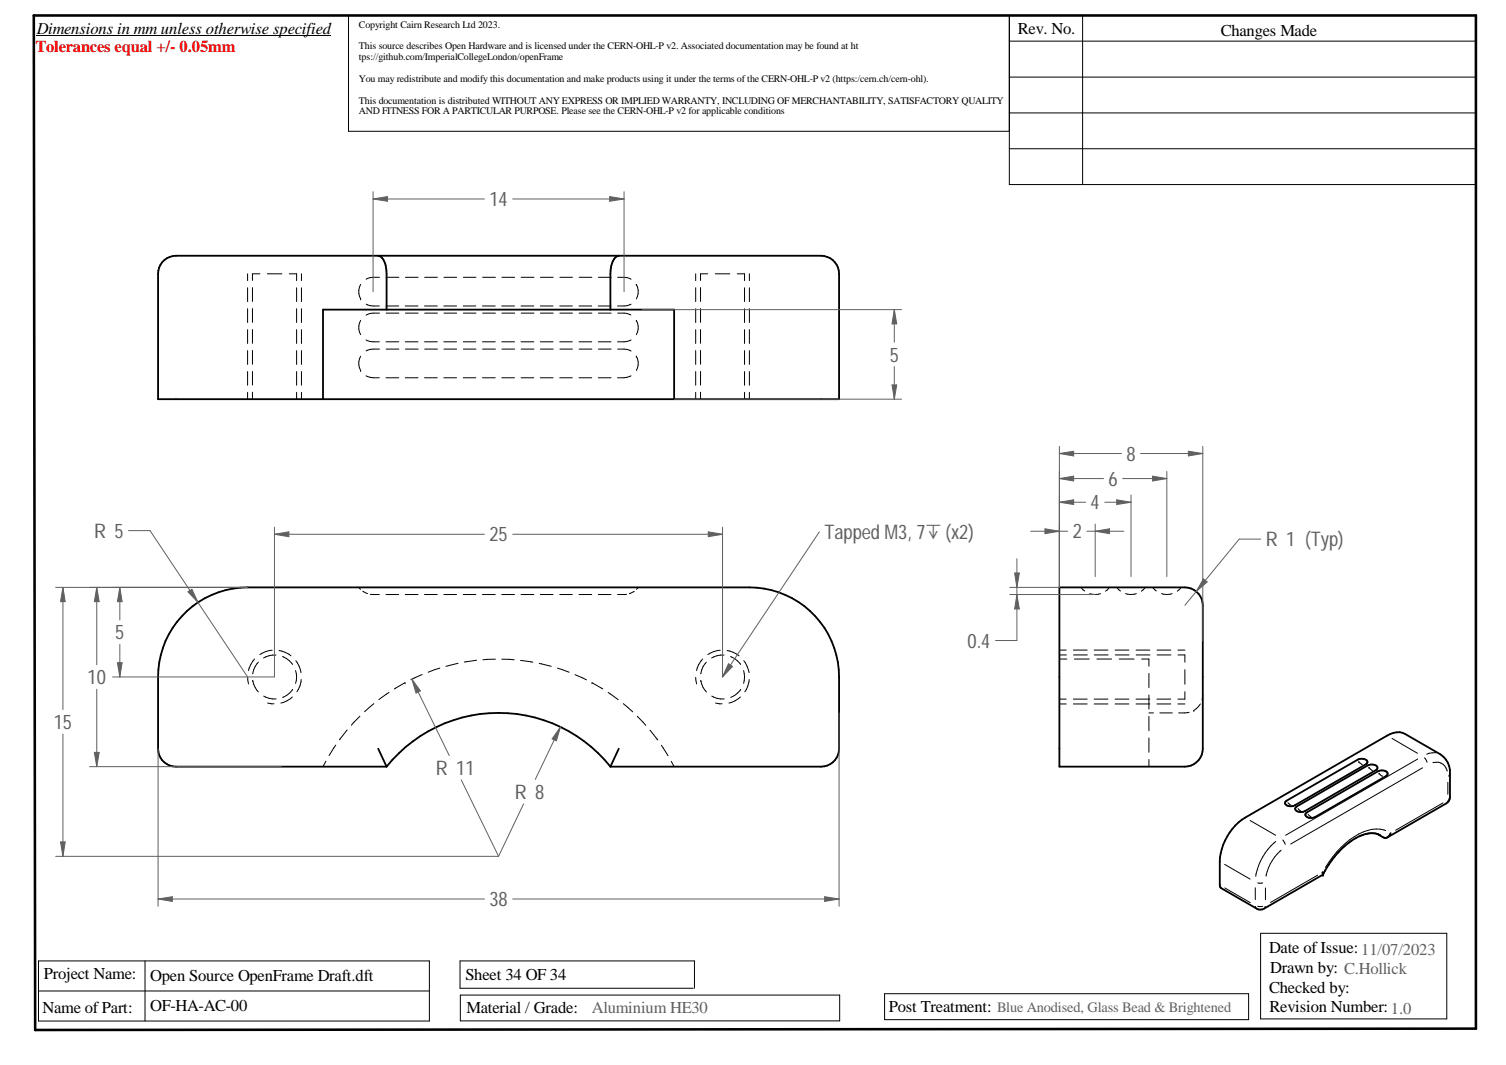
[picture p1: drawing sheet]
<svg xmlns="http://www.w3.org/2000/svg" width="420mm" height="297mm" viewBox="0 0 420 297" stroke-linecap="round" stroke-linejoin="round" font-family="sans-serif">
<path d="M9.4 4.3h402.4v282.6l-402 .4z" fill="none" stroke="#000" stroke-width=".72"/>
<g fill="none" stroke="#000" stroke-width=".28">
<path d="M10.2 10h82.2M281.6 11.5h130.2M302 4.3v47.2M281.6 21.5h130.2M281.6 31.5h130.2M281.6 36.6h-184.4v-32.3h184.4v47.2h130.2M281.6 41.5h130.2M69.1 76.4v1.9M72.5 76.4h-2.1v1.8M74.6 76.4h4M80.7 76.4h2.1v1.9M84.1 76.4v1.9"/>
<path d="M100.6 79.3a4.1 4.1 0 0 0 0 4.1M105.9 77.3a5.2 5.2 0 0 0-3.8 .6M107.7 77.3h3.6M113.1 77.3h3.6M118.5 77.3h3.5M123.9 77.3h3.5M129.3 77.3h3.5M134.7 77.3h3.5M140 77.3h3.6M145.4 77.3h3.6M150.8 77.3h3.5M156.2 77.3h3.5"/>
<path d="M161.6 77.3h3.5M167 77.3h3.5M172.3 77.3a5.4 5.4 0 0 1 3.8 .6M177.5 79.3a4.1 4.1 0 0 1 0 4.1M177.5 79.3h.1M194.1 76.4v1.9M197.4 76.4h-2v1.8M199.5 76.4h4.1M205.7 76.4h2v1.9M209.1 76.4v1.9M69.1 80.3v3.8M69.1 86.1v3.9"/>
<path d="M69.1 91.9v3.9M69.1 97.8v3.8M70.4 80.2v3.9M70.4 86.1v3.8M70.4 91.9v3.9M70.4 97.7v3.9M82.8 80.3v3.8M82.8 86.1v3.9M82.8 91.9v3.9M82.8 97.8v3.8M84.1 80.3v3.8M84.1 86.1v3.9"/>
<path d="M84.1 91.9v3.9M84.1 97.8v3.8M100.6 83.4h.1M100.6 89.4a4 4 0 0 0 0 3.9M100.6 99.4a4 4 0 0 0 0 3.9M102.1 94.8a5.7 5.7 0 0 0 3.7 .5M102.2 84.8a5.4 5.4 0 0 0 3.6 .5M105.9 87.3a5.2 5.2 0 0 0-3.8 .6M105.9 97.4a5.7 5.7 0 0 0-3.8 .5M107.7 85.3h3.5M107.7 95.3h3.5M107.7 87.3h3.6"/>
<path d="M107.7 97.4h3.6M113.1 85.3h3.5M113.1 95.3h3.5M113.1 87.3h3.6M113.1 97.4h3.6M118.4 85.3h3.6M118.4 95.3h3.6M118.5 87.3h3.5M118.5 97.4h3.5M123.8 85.3h3.6M123.8 95.3h3.6M123.9 87.3h3.5"/>
<path d="M123.9 97.4h3.5M129.2 85.3h3.5M129.2 95.3h3.5M129.3 87.3h3.5M129.3 97.4h3.5M134.6 85.3h3.6M134.6 95.3h3.6M134.7 87.3h3.5M134.7 97.4h3.5M140 85.3h3.5M140 95.3h3.5M140 87.3h3.6"/>
<path d="M140 97.4h3.6M145.4 85.3h3.5M145.4 95.3h3.5M145.4 87.3h3.6M145.4 97.4h3.6M150.7 85.3h3.6M150.7 95.3h3.6M150.8 87.3h3.5M150.8 97.4h3.5M156.2 85.3h3.5M156.2 95.3h3.5M156.2 87.3h3.5"/>
<path d="M156.2 97.4h3.5M161.5 85.3h3.6M161.5 95.3h3.6M161.6 87.3h3.5M161.6 97.4h3.5M166.9 85.3h3.6M166.9 95.3h3.6M167 87.3h3.5M167 97.4h3.5M172.3 87.3a5.7 5.7 0 0 1 3.7 .5M172.3 97.4a5.4 5.4 0 0 1 3.8 .5M176.1 84.8a6 6 0 0 1-3.8 .5"/>
<path d="M176.1 94.8a6 6 0 0 1-3.8 .5M177.5 89.4a4 4 0 0 1 0 3.9M177.5 89.4h.1M177.5 99.4a4 4 0 0 1 0 3.9M177.5 99.4h.1M194.1 80.3v3.8M194.1 86.1v3.9M194.1 91.9v3.9M194.1 97.8v3.8M195.4 80.2v3.9M195.4 86.1v3.8M195.4 91.9v3.9"/>
<path d="M195.4 97.7v3.9M207.7 80.3v3.8M207.7 86.1v3.9M207.7 91.9v3.9M207.7 97.8v3.8M209.1 80.3v3.8M209.1 86.1v3.9M209.1 91.9v3.9M209.1 97.8v3.8M69.1 103.6v3.8M69.1 109.4v1.9M70.4 103.6v3.8"/>
<path d="M70.4 109.4v1.9M82.8 103.6v3.8M82.8 109.4v1.9M84.1 103.6v3.8M84.1 109.4v1.9M100.6 103.3h.1M102.1 104.8a6.3 6.3 0 0 0 3.7 .6M107.7 105.4h3.5M113.1 105.4h3.5M118.4 105.4h3.6M123.8 105.4h3.6M129.2 105.4h3.5"/>
<path d="M134.6 105.4h3.6M140 105.4h3.5M145.4 105.4h3.5M150.7 105.4h3.6M156.2 105.4h3.5M161.5 105.4h3.6M166.9 105.4h3.6M176.1 104.8a6.3 6.3 0 0 1-3.8 .6M194.1 103.6v3.8M194.1 109.4v1.9M195.4 103.6v3.8M195.4 109.4v1.9"/>
<path d="M207.7 103.6v3.8M207.7 109.4v1.9M209.1 103.6v3.8M209.1 109.4v1.9M100.1 163.8l.5 .6M101.2 164.9l1.3 .7M103.3 165.8h2.5M107.7 165.8h3.5M113.1 165.8h3.5M118.4 165.8h3.6M123.8 165.8h3.6M129.2 165.8h3.5"/>
<path d="M134.6 165.8h3.6M140 165.8h3.5M145.4 165.8h3.5M150.7 165.8h3.6M156.2 165.8h3.5M161.5 165.8h3.6M166.9 165.8h3.6M174.8 165.8h-2.5M176.9 164.9l-1.3 .7M178.1 163.8l-.5 .6M301.6 163.8l1 1M304 165.6a4.6 4.6 0 0 0 3 0"/>
<path d="M309.5 163.8l-1.1 1.1M311.6 163.8l1 1M314 165.6a4.6 4.6 0 0 0 3 0M319.6 163.8l-1.2 1.1M321.6 163.8l1 1M324.1 165.6a4.4 4.4 0 0 0 2.9 0M329.6 163.8l-1.1 1.1M69.1 188.9l.2 1.9M70.5 189.8h.1M70.5 189.8a6.1 6.1 0 0 0 1.6 3.2M71 183.8a7.4 7.4 0 0 0-1.7 3.2M72.1 184.7a5.7 5.7 0 0 0-1.6 3.2"/>
<path d="M73.6 194.1a5.9 5.9 0 0 0 3.4 .8M74.7 196.1l1.7 .2M75.9 181.4a6.6 6.6 0 0 0-3.4 1.2M77 182.7a6.1 6.1 0 0 0-3.5 .8M77.8 181.4a7.1 7.1 0 0 1 3.4 1.5M78.8 183.1a5.4 5.4 0 0 1 2.8 2.2M81.6 194.4a6.8 6.8 0 0 1-3.3 1.7M81.6 192.3a5.8 5.8 0 0 1-2.7 2.2M82.5 187a5.5 5.5 0 0 1 0 3.6M82.5 184.3a7.1 7.1 0 0 1 1.5 3.3M84 189.5a6.4 6.4 0 0 1-1.2 3.5M100.4 199.8l-2.4 2.5"/>
<path d="M104.3 196.3l-2.6 2.2M108.5 193.1l-2.8 2M113 190.4l-3 1.8M113 190.4h.1M117.8 188.1l-3.2 1.5M122.7 186.4l-3.2 1.1M127.8 185l-3.4 .8M133 184.1l-3.5 .6M138.2 183.9l-3.5 .1M140 183.9l3.5 .1M145.2 184.2l3.5 .5M150.4 185l3.4 .8"/>
<path d="M155.5 186.4l3.3 1.1M160.4 188.2l3.2 1.4M165.2 190.4h.1M165.2 190.4l3 1.8M169.7 193.1l2.8 2.1M173.9 196.3l2.6 2.2M177.8 199.8l2.4 2.5M194.1 188.9l.2 1.9M195.5 189.8a5.4 5.4 0 0 0 1.6 3.2M195.5 189.8h.1M196 183.8a6.4 6.4 0 0 0-1.7 3.2M197.1 184.7a5.3 5.3 0 0 0-1.6 3.2"/>
<path d="M198.6 194.1a5.7 5.7 0 0 0 3.4 .8M199.6 196.1l1.9 .2M200.9 181.4a7 7 0 0 0-3.4 1.2M202 182.7a5.9 5.9 0 0 0-3.5 .8M202.9 181.4a7.1 7.1 0 0 1 3.3 1.5M203.8 183.1a5.4 5.4 0 0 1 2.8 2.2M206.6 194.4a6.8 6.8 0 0 1-3.2 1.7M206.7 192.3a6.4 6.4 0 0 1-2.8 2.2M207.5 187a6.4 6.4 0 0 1 0 3.6M207.5 184.3a7.8 7.8 0 0 1 1.5 3.3M209 189.5a7 7 0 0 1-1.2 3.5M295.6 181.3h1.9"/>
<path d="M295.6 196.3h1.9M295.6 183.8h2M295.6 195h1.9M295.6 182.7h1.9M299.5 181.3h3.8M299.5 196.3h3.8M299.5 195h3.8M299.5 182.7h3.8M299.8 183.8h4.1M305.3 181.3h3.8M305.3 196.3h3.8M305.3 195h3.8"/>
<path d="M305.3 182.7h3.8M306 183.8h4.1M311.1 181.3h3.8M311.1 196.3h3.8M311.1 195h3.8M311.1 182.7h3.9M312.2 183.8h4.2M316.9 181.3h3.9M316.9 196.3h3.9M316.9 195h3.9M317 182.7h3.8M318.5 183.8h2v2"/>
<path d="M320.5 187.8v4M320.5 193.8v4M320.5 199.8v4M320.5 198.8h1.3M322.8 181.3h3.8M322.8 196.3h3.8M322.8 195h3.8M322.8 182.7h3.9M323.6 198.8h3.5M328.6 181.3h2M328.6 196.3h2M328.7 182.7h1.9v2"/>
<path d="M330.6 186.8v4M330.6 192.9v2.1h-2M331.8 198.7l-3 .1M333.1 198.2h.1M334.9 196.3l-.5 .8-1.3 1.1M335.6 193.8l-.2 1.3M90.9 212.3l-.8 1.5M93.7 207.8l-1.9 2.9M96.8 203.6l-2.1 2.7M181.3 203.7l2.2 2.7M184.5 207.9l1.9 2.9M187.3 212.3l.8 1.5"/>
<path d="M320.5 205.8v4M320.5 211.8v2M379.1 212.4l1 .8M379.1 212.4h.1M381.9 214l1 .9M381.9 214h.1M384.8 215.7l.9 .8M384.8 215.7h.1M388.4 206l7.1 4.1M395.5 211.7l-36.8 21.3M396.9 214.2l-36.8 21.2M397.4 211.4l.7 1.2"/>
<path d="M399.8 212.7a2.98 2.98 0 0 1 3.9 2.4M400.6 210l-1.9 .1-.7 .3M403.9 218.2v3.3M404.4 216.1l-.3 .4M411.8 213.6v36.4M348.8 228.9l7.1 4.1M355.9 234.7a16.1 16.1 0 0 0-5.6 9.7M357.4 237.2a12.8 12.8 0 0 0-4.2 7.2M357.9 234.3l.7 1.2M359.3 223.9l.9 .7M362.2 225.5l.8 .8M364.9 227.1l.9 .8"/>
<path d="M385.3 233.1l.3 .3M386.6 231.6a9.6 9.6 0 0 0-8.7 1.7 25.7 25.7 0 0 0-8.1 8.6M402.6 223.9l-13.2 7.7M403.9 223.4l-.1 .5M404.4 222.6h.1M404.4 222.6l-.2 .4M341.7 241.1l7.1 4.1M341.7 247.6l7.1 4.2M350.2 247.6v3.3M350.3 252.8l.1 .4M350.9 246.3h1.4M352.3 252.8h-1.4"/>
<path d="M353 252.8l-.2 .4M353 247.7v3.3M367.6 244.1l-13.2 7.6M9.8 271.3v16M10.7 276.4h109.1M10.7 268h109.1v16.8h-109.1zM40.5 268v16.8M128.4 277.5h105.9v7.2h-105.9zM193.4 275.6h-65.1v-7.6h65.4v7.6M246.8 277.2h101.5v7.2h-101.5zM351.7 260.3h51.9v23.9h-51.9z"/>
</g>
<g fill="none" stroke="#000" stroke-width=".51">
<path d="M45.9 72.5a5.3 5.3 0 0 1 3.2-1.2h180a5 5 0 0 1 5 5.1v34.9h-190v-34.9a5 5 0 0 1 1.8-3.9zM105.6 71.3a3.6 3.6 0 0 1 2.1 3.5l.2 11.6M172.6 71.3a3.7 3.7 0 0 0-2.2 3.5l-.1 11.6M90.1 111.3v-24.9h98v24.9M295.6 163.8h35a5.1 5.1 0 0 1 5 5v40a5 5 0 0 1-5 5h-35zM105.5 208.8l2.4 5M107.9 213.8a40 40 0 0 1 62.4 0M107.9 213.8h-58.8a5 5 0 0 1-5-5v-20a25 25 0 0 1 25-25h140a25 25 0 0 1 25 25v20a5 5 0 0 1-5 5h-58.8M172.6 208.8l-2.3 5M358.7 223.5l20.1-11.6 1.3-.3a.95 .95 0 0 1 1.1 .3 .95 .95 0 0 1 .1 1l-20.1 11.7a1.74 1.74 0 0 1-2.7-.8zM361.5 225.2l20.1-11.7 1.4-.3a.98 .98 0 0 1 1 .3 .98 .98 0 0 1 .2 1.1l-20.1 11.6a1.76 1.76 0 0 1-2.8-.7zM364.4 226.8l20-11.7 1.4-.2a.96 .96 0 0 1 1 .2 .96 .96 0 0 1 .2 1.1l-20.1 11.7a1.74 1.74 0 0 1-2.7-.8z"/>
<path d="M384.3 232.6l2.1 1.1 .7-.1M384.3 232.6l.8 .4M384.3 232.6a8.7 8.7 0 0 0-7.5 2.1l-2.1 1.6-2.3 2.5-1.8 2.5-1.5 2.6-.1-.6M387.1 233.6l16.4-9.5a1.99 1.99 0 0 0 1-1.8v-7.5a5.9 5.9 0 0 0-2.6-4.4l-9.9-5.7a5.1 5.1 0 0 0-5 .5l-39.6 22.8a15.5 15.5 0 0 0-7.1 12.3v6.5l.2 .7 10.1 5.9a2.07 2.07 0 0 0 2 0l16.5-9.4M388 232.4l-.9 1.2"/>
</g>
<g fill="#000">
<circle cx="105.6" cy="71.3" r=".25"/>
<circle cx="172.6" cy="71.3" r=".25"/>
<circle cx="388" cy="232.4" r=".25"/>
<circle cx="369" cy="243.3" r=".25"/>
<circle cx="369.1" cy="244" r=".25"/>
<circle cx="369.1" cy="243.9" r=".25"/>
</g>
<path d="M228.6 148.3l-27 40.5" fill="none" stroke="#606060" stroke-width=".28"/>
<path d="M203.2 185.1l1.2 .8-2.8 2.9z" fill="#606060"/>
<path d="M203.2 185.1l1.2 .8-2.8 2.9zM234.1 198.8v54M44.1 208.8v44M44.1 250.7l4-.6v1.3z" fill="none" stroke="#606060" stroke-width=".28"/>
<path d="M44.1 250.7l4-.6v1.3z" fill="#606060"/>
<path d="M230.1 250.1l4 .6-4 .7z" fill="none" stroke="#606060" stroke-width=".28"/>
<path d="M230.1 250.1l4 .6-4 .7z" fill="#606060"/>
<path d="M31.4 163.8h37.7M33.4 163.8l.7 4h-1.3zM31.4 188.8h45.2M44.1 250.7h91.1M143 250.7h91.1" fill="none" stroke="#606060" stroke-width=".28"/>
<path d="M33.4 163.8l.7 4h-1.3z" fill="#606060"/>
<path d="M32.8 184.8h1.3l-.7 4z" fill="none" stroke="#606060" stroke-width=".28"/>
<path d="M32.8 184.8h1.3l-.7 4z" fill="#606060"/>
<path d="M25 163.8h44.1M27 163.8l.7 4h-1.4zM33.4 163.8v9.1M33.4 179.7v9.1M25 213.8h53.5" fill="none" stroke="#606060" stroke-width=".28"/>
<path d="M27 163.8l.7 4h-1.4z" fill="#606060"/>
<path d="M26.3 209.8h1.4l-.7 4z" fill="none" stroke="#606060" stroke-width=".28"/>
<path d="M26.3 209.8h1.4l-.7 4z" fill="#606060"/>
<path d="M15.5 163.8h53.6M17.6 163.8l.6 4h-1.3zM27 163.8v21.6M27 192.2v21.6M15.5 238.8h123.6" fill="none" stroke="#606060" stroke-width=".28"/>
<path d="M17.6 163.8l.6 4h-1.3z" fill="#606060"/>
<path d="M16.9 234.8h1.3l-.6 4z" fill="none" stroke="#606060" stroke-width=".28"/>
<path d="M16.9 234.8h1.3l-.6 4z" fill="#606060"/>
<path d="M17.6 163.8v34.1M17.6 204.7v34.1M156.4 202.7l-1.2 3.9-1.2-.5zM156.4 202.7l-7.1 14.7M146.1 224.2l-7 14.6" fill="none" stroke="#606060" stroke-width=".28"/>
<path d="M156.4 202.7l-1.2 3.9-1.2-.5z" fill="#606060"/>
<path d="M114.9 189.4l10.4 21.3M114.9 189.4l2.4 3.3-1.2 .6zM128.7 217.5l10.4 21.3" fill="none" stroke="#606060" stroke-width=".28"/>
<path d="M114.9 189.4l2.4 3.3-1.2 .6z" fill="#606060"/>
<path d="M35.8 148h6.1l27.2 40.8M52.4 165.1l1.1-.8 1.7 3.7z" fill="none" stroke="#606060" stroke-width=".28"/>
<path d="M52.4 165.1l1.1-.8 1.7 3.7z" fill="#606060"/>
<path d="M351.7 150.4h-6l-15.1 18.4M335.7 161.5l1.1 .8-3.1 2.7z" fill="none" stroke="#606060" stroke-width=".28"/>
<path d="M335.7 161.5l1.1 .8-3.1 2.7z" fill="#606060"/>
<path d="M76.6 149l4-.7v1.4zM76.6 147v41.8M201.6 147v41.8" fill="none" stroke="#606060" stroke-width=".28"/>
<path d="M76.6 149l4-.7v1.4z" fill="#606060"/>
<path d="M197.6 148.3l4 .7-4 .7z" fill="none" stroke="#606060" stroke-width=".28"/>
<path d="M197.6 148.3l4 .7-4 .7z" fill="#606060"/>
<path d="M295.6 124.5v39.3M295.6 126.5l3.9-.6v1.3zM335.6 124.5v54.3M76.6 149h58.6M143 149h58.6" fill="none" stroke="#606060" stroke-width=".28"/>
<path d="M295.6 126.5l3.9-.6v1.3z" fill="#606060"/>
<path d="M331.5 125.9l4.1 .6-4.1 .7z" fill="none" stroke="#606060" stroke-width=".28"/>
<path d="M331.5 125.9l4.1 .6-4.1 .7z" fill="#606060"/>
<path d="M179.2 86.4h72.3M188.1 111.3h63.4M248.9 107.4h1.3l-.7 3.9zM295.6 126.5h17.3M318.2 126.5h17.4" fill="none" stroke="#606060" stroke-width=".28"/>
<path d="M248.9 107.4h1.3l-.7 3.9z" fill="#606060"/>
<path d="M249.5 86.4l.7 3.9h-1.3z" fill="none" stroke="#606060" stroke-width=".28"/>
<path d="M249.5 86.4l.7 3.9h-1.3z" fill="#606060"/>
<path d="M249.5 86.4v9.1M249.5 102.2v9.1M291.5 147.5l4.1 .7-4.1 .6zM295.6 146.2v17.6M305.6 146.2v14.6" fill="none" stroke="#606060" stroke-width=".28"/>
<path d="M291.5 147.5l4.1 .7-4.1 .6z" fill="#606060"/>
<path d="M305.6 148.2l3.9-.7v1.3z" fill="none" stroke="#606060" stroke-width=".28"/>
<path d="M305.6 148.2l3.9-.7v1.3z" fill="#606060"/>
<path d="M295.6 138v25.8M315.5 138v22.8M287.6 148.2h10.3M295.6 140.1l3.9-.7v1.3zM303.2 148.2h10.4" fill="none" stroke="#606060" stroke-width=".28"/>
<path d="M295.6 140.1l3.9-.7v1.3z" fill="#606060"/>
<path d="M311.6 139.4l3.9 .7-3.9 .6z" fill="none" stroke="#606060" stroke-width=".28"/>
<path d="M311.6 139.4l3.9 .7-3.9 .6z" fill="#606060"/>
<path d="M295.6 131.5v32.3M295.6 133.5l3.9-.7v1.4zM325.5 131.5v29.3M295.6 140.1h7.3M308.2 140.1h7.3" fill="none" stroke="#606060" stroke-width=".28"/>
<path d="M295.6 133.5l3.9-.7v1.4z" fill="#606060"/>
<path d="M321.6 132.8l3.9 .7-3.9 .7z" fill="none" stroke="#606060" stroke-width=".28"/>
<path d="M321.6 132.8l3.9 .7-3.9 .7z" fill="#606060"/>
<path d="M295.6 133.5h12.3M313.2 133.5h12.3M277.7 178.6h6M281.7 163.8h13.9M281.7 165.8h23.9M283.7 165.8l.7 4h-1.3z" fill="none" stroke="#606060" stroke-width=".28"/>
<path d="M283.7 165.8l.7 4h-1.3z" fill="#606060"/>
<path d="M283.1 159.8h1.3l-.7 4z" fill="none" stroke="#606060" stroke-width=".28"/>
<path d="M283.1 159.8h1.3l-.7 4z" fill="#606060"/>
<path d="M104.1 55.5l4-.7v1.3zM104.1 53.5v27.9M174.1 53.5v27.9M283.7 155.8v22.8" fill="none" stroke="#606060" stroke-width=".28"/>
<path d="M104.1 55.5l4-.7v1.3z" fill="#606060"/>
<path d="M170.1 54.8l4 .7-4 .6z" fill="none" stroke="#606060" stroke-width=".28"/>
<path d="M170.1 54.8l4 .7-4 .6z" fill="#606060"/>
<path d="M104.1 55.5h31.1M143 55.5h31.1" fill="none" stroke="#606060" stroke-width=".28"/>
<g font-size="5.6" fill="#606060">
<text x="136.6" y="57.5">14</text>
<text x="248.2" y="100.8">5</text>
<text x="314.3" y="128.5">8</text>
<text x="309.3" y="135.5">6</text>
<text x="304.3" y="142.1">4</text>
<text x="26.2" y="150">R 5</text>
<text x="136.6" y="151">25</text>
<text x="230" y="150.3">Tapped M3, 7` (x2)</text>
<text x="299.3" y="150.2">2</text>
<text x="353.1" y="152.4">R 1 (Typ)</text>
<text x="32.1" y="178.3">5</text>
<text x="269.9" y="180.6">0.4</text>
<text x="24.5" y="190.8">10</text>
<text x="15" y="203.3">15</text>
<text x="121.6" y="216.1">R 11</text>
<text x="143.6" y="222.8">R 8</text>
<text x="136.6" y="252.8">38</text>
</g>
<g font-size="4.6">
<text x="10.2" y="9.4">Dimensions in mm unless otherwise specified</text>
<text x="284" y="9.6">Rev. No.</text>
<text x="340.6" y="9.9">Changes Made</text>
<text x="354.1" y="265.7">Date of Issue:11/07/2023</text>
<text x="12.3" y="273.1">Project Name:</text>
<text x="41.9" y="273.7">Open Source OpenFrame Draft.dft</text>
<text x="129.8" y="273.4">Sheet 34 OF 34</text>
<text x="354.4" y="271.4">Drawn by: C.Hollick</text>
<text x="41.9" y="281.9">OF-HA-AC-00</text>
<text x="354.1" y="276.9">Checked by:</text>
<text x="11.9" y="282.7">Name of Part:</text>
<text x="130.2" y="282.6">Material / Grade:</text>
<text x="248" y="282.2">Post Treatment:</text>
<text x="354.2" y="282.2">Revision Number:1.0</text>
</g>
<text font-size="4.6" fill="#f00" x="9.9" y="14.4">Tolerances equal +/- 0.05mm</text>
<text font-size="4.6" fill="#606060" x="165.1" y="282.6">Aluminium HE30</text>
<text font-size="4" fill="#606060" x="278.2" y="282.3">Blue Anodised, Glass Bead &amp; Brightened</text>
<g font-size="2.8">
<text x="100.1" y="7.7">Copyright Cairn Research Ltd 2023.</text>
<text x="100.1" y="13.8">This source describes Open Hardware and is licensed under the CERN-OHL-P v2. Associated documentation may be found at ht</text>
<text x="100.1" y="16.8">tps://github.com/ImperialCollegeLondon/openFrame</text>
<text x="100.1" y="22.8">You may redistribute and modify this documentation and make products using it under the terms of the CERN-OHL-P v2 (https:/cern.ch/cern-ohl).</text>
<text x="100.1" y="28.9">This documentation is distributed WITHOUT ANY EXPRESS OR IMPLIED WARRANTY, INCLUDING OF MERCHANTABILITY, SATISFACTORY QUALITY</text>
<text x="100.1" y="31.9">AND FITNESS FOR A PARTICULAR PURPOSE. Please see the CERN-OHL-P v2 for applicable conditions</text>
</g>
</svg>
